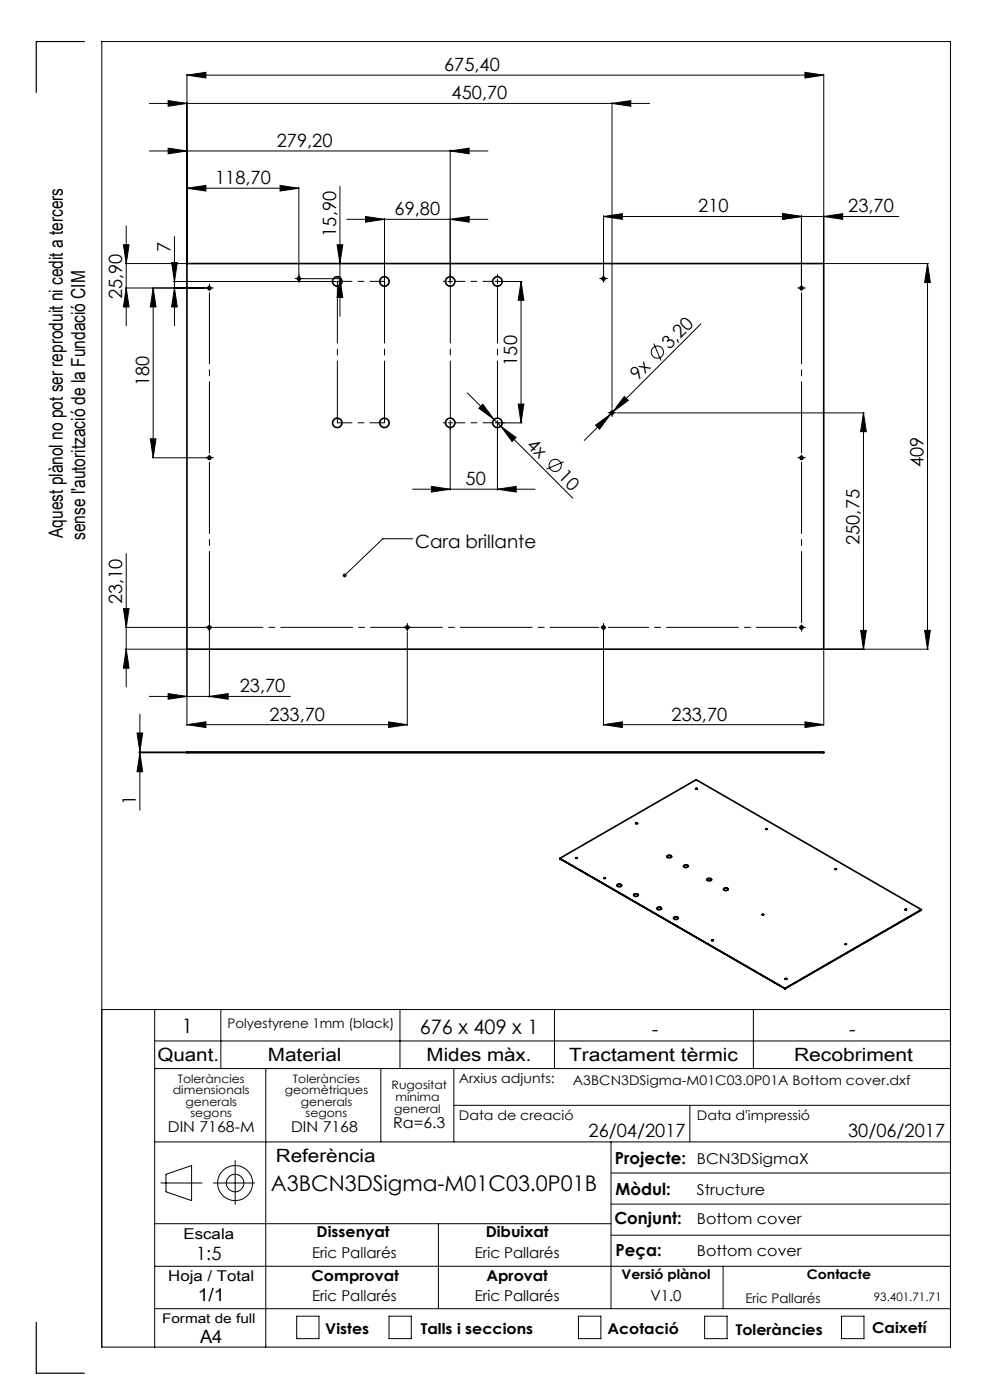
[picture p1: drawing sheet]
<svg xmlns="http://www.w3.org/2000/svg" width="210mm" height="297mm" viewBox="0 0 210 297" stroke-linecap="round" stroke-linejoin="round" font-family="sans-serif">
<g fill="none" stroke="#000" stroke-width=".21">
<path d="M39.7 15.9l4-.6v1.2zM39.7 15.7v40M39.7 15.9h135M170.7 15.3l4 .6-4 .6zM174.7 15.7v40M31.7 32h71.8M31.7 21.9h106.1M35.7 31.4l4 .6-4 .6zM35.7 21.3l4 .6-4 .6zM39.7 39.9l4-.6v1.2zM39.7 39.9h23.7M59.4 39.3l4 .6-4 .6z"/>
<path d="M63.4 39.7v19.2M72.1 39.5v27.6M95.5 32l4-.6v1.2zM95.5 31.8v28.4M129.8 21.9l4-.6v1.2zM129.8 21.7v64.9M26.2 51.9h1.2l-.6 4zM26.6 55.9h12.9M26.8 47.9v21.2M36.4 55.7h1.2l-.6 4zM36.8 59.7h34.5M37 50.2v18.9"/>
<path d="M63.6 59.1h8.7M71.5 51.9h1.2l-.6 4zM72.1 59.1l.6 4h-1.2zM73.6 46.5h29.9M77.5 45.9l4.1 .6-4.1 .6zM81.6 46.3v13.2M95 59.7h1M95.5 46.5l4-.6v1.2zM105.7 59.7h5M110.5 59.7v30M110.5 59.7l.6 4h-1.2zM127.5 59.1h1"/>
<path d="M128 45.9l4-.6v1.2zM128 45.7v13.9M166 45.3l4 .6-4 .6zM170 45.7v15.2M174.7 45.9l4.1-.6v1.2zM174.9 55.9h22.1M190.6 45.9h-62.6M196.7 55.9v81.8M196.7 55.9l.6 4h-1.2zM26.6 61.1h17.6M26.8 61.1l.6 4h-1.2zM32.5 61.1l.6 4h-1.2z"/>
<path d="M32.5 61.1v36M37 61.1l.6 4h-1.2zM138.7 72.9l1.5 3.6M148.7 68.7l-24.8 24.7M31.9 93.1h1.2l-.6 4zM32.3 97.1h11.9M95.5 89.9v14.1M99.1 83.4l22.4 22.3M101.6 86.6l.8-.8 2.4 3.2zM105.5 89.9v14.1M105.7 89.7h5M106.2 90.4l3.3 2.4-.9 .9z"/>
<path d="M109.9 85.7h1.2l-.6 4zM119.6 98l-3.7 1.5M126.3 90.2l3.3-2.4-2.4 3.2zM129.3 87.6h1M129.8 87.1v1M130.8 87.6h52.5M132.4 84.1l.9 .8-3.3 2.4zM183.2 87.6v50.1M183.2 87.6l.6 4h-1.2zM26.8 117.4v28.3M87.5 103.8h26M87.6 114.3h-6.4l-8.1 7.8"/>
<path d="M91.5 103.2l4 .6-4 .6zM105.5 103.8l4-.6v1.2zM26.2 129.1h1.2l-.6 4zM26.6 133.1h18.3M26.6 137.7h12.9M26.8 137.7l.6 4h-1.2zM39.7 137.9v16M44.4 132.6v15.3M85.9 133.1h1M86.4 134.1v19.8M86.4 132.6v1M127.5 133.1h1"/>
<path d="M128 132.6v21.3M174.7 137.9v16M174.9 137.7h22.1M182.6 133.7h1.2l-.6 4zM196.1 133.7h1.2l-.6 4zM29.1 155.5h1.2l-.6 4zM29.5 159.5h10M29.5 159.7h10M29.7 159.7l.6 4h-1.2zM29.7 151.5v20.4M31.7 147.7h29.9M35.7 147.1l4 .6-4 .6z"/>
<path d="M39.7 153.7l4-.6v1.2zM39.7 153.7h46.7M44.4 147.7l4-.6v1.2zM82.4 153.1l4 .6-4 .6zM128 153.7l4-.6v1.2zM128 153.7h46.7M170.7 153.1l4 .6-4 .6zM21.6 214.2h180M32.8 214.2v71.6M46.8 214.2v12.5M84.8 214.2v12.5M117.6 214.2v12.5"/>
<path d="M159.8 214.2v12.5M32.8 220.8h168.8M32.8 226.7h168.8M56.4 226.7v59.1M80.8 226.7v15.5M96.3 226.7v15.5M96.3 234.5h105.3M146.3 234.5v7.7M32.8 259.6h96.8M32.8 242.2h168.8M34.1 251h8.8M35.2 249.1l5.4-1.8v7.4l-5.4-1.9z"/>
<path d="M45.3 251h8.7M49.9 246.2v9.3M93 259.6v18M129.6 242.2v35.4M129.6 255.4h72M129.6 248.8h72M32.8 277.6h168.8M32.8 268.6h168.8M62.9 279.2h4.8v4.8h-4.8zM82.5 279.2h4.7v4.8h-4.7zM122.7 279.2h4.8v4.8h-4.8zM129.6 262h72"/>
<path d="M149.5 279.2h4.7v4.8h-4.7zM153.4 268.6v9M178.5 279.2h4.8v4.8h-4.8zM21.6 285.8h180v-277h-180v277"/>
<circle cx="139.4" cy="74.7" r="1.29"/>
<circle cx="117.8" cy="98.7" r="1.31"/>
<circle cx="49.9" cy="251" r="3.7"/>
<circle cx="49.9" cy="251" r="1.86"/>
</g>
<g fill="none" stroke="#000" stroke-width=".21" stroke-dasharray="15.2 1.3 1.3 1.3">
<path d="M62.9 59.1h-.3M63.4 59.1v.5M63.4 59.1h.5M63.4 59.1v-.5M63.4 59.1h-.5M63.4 59.6v.3M63.4 58.6v-.3M63.9 59.1h.3M94.5 59.7h-.5M95.5 58.7v-.5M105.5 59.7v-.5M105.5 59.7h-.5"/>
<path d="M105.5 59.7v.5M105.5 59.7h.5M105.5 58.7v-.5M106.5 59.7h.5M127.5 59.1h-.3M128 58.6v-.3M128 59.6v.3M128.5 59.1h.3M43.9 61.1h-.3M44.4 61.1h-.5M44.4 61.1v.5M44.4 61.1h.5"/>
<path d="M44.4 61.1v-.5M44.4 60.6v-.3M44.9 61.1h.3M169.5 61.1h-.3M170 61.1v.5M170 61.1h.5M170 61.1v-.5M170 61.1h-.5M170 60.6v-.3M170.5 61.1h.3M43.9 97.1h-.3M44.4 97.1h-.5"/>
<path d="M44.4 97.1v.5M44.4 97.1h.5M44.4 97.1v-.5M44.9 97.1h.3M94.5 89.7h-.5M95.5 89.7v-.5M95.5 89.7h-.5M95.5 89.7v.5M95.5 89.7h.5M95.5 90.7v.5M105.5 89.7v-.5M105.5 89.7h-.5"/>
<path d="M105.5 89.7v.5M105.5 89.7h.5M105.5 90.7v.5M106.5 89.7h.5M129.3 87.6h-.3M129.8 87.1v-.4M129.8 88.1v.3M130.3 87.6h.3M169.5 97.1h-.3M170 97.1v.5M170 97.1h.5M170 97.1v-.5"/>
<path d="M170 97.1h-.5M170.5 97.1h.3M43.9 133.1h-.3M44.4 133.6v.3M44.4 133.1v.5M44.4 133.1h.5M44.4 133.1v-.5M44.4 133.1h-.5M44.4 132.6v-.3M44.9 133.1h.3M85.9 133.1h-.3M86.4 132.6v-.3"/>
<path d="M86.4 133.6v.3M86.9 133.1h.3M128 133.6v.3M128 132.6v-.3M170 133.1v.5M170 133.1h.5M170 133.1v-.5M170 133.1h-.5M170 133.6v.3M170.5 133.1h.3"/>
</g>
<path d="M96.5 59.7h8M96.5 89.7h8" fill="none" stroke="#000" stroke-width=".21" stroke-dasharray="15.2 1.3 1.3 1.3" stroke-dashoffset="13.1"/>
<path d="M95.5 88.7v-28M105.5 88.7v-28" fill="none" stroke="#000" stroke-width=".21" stroke-dasharray="15.2 1.3 1.3 1.3" stroke-dashoffset="3.1"/>
<path d="M170 62.1v34M44.4 96.1v-34M170 98.1v34M44.4 132.1v-34" fill="none" stroke="#000" stroke-width=".21" stroke-dasharray="15.2 1.3 1.3 1.3" stroke-dashoffset=".1"/>
<path d="M127 133.1h-81.6" fill="none" stroke="#000" stroke-width=".21" stroke-dasharray="15.2 1.3 1.3 1.3" stroke-dashoffset="4.9"/>
<path d="M169 133.1h-40" fill="none" stroke="#000" stroke-width=".21" stroke-dasharray="15.2 1.3 1.3 1.3" stroke-dashoffset="6.7"/>
<path d="M81.6 59.7h-10M71.6 89.7h10" fill="none" stroke="#000" stroke-width=".21" stroke-dasharray="15.2 1.3 1.3 1.3" stroke-dashoffset="12.1"/>
<path d="M71.6 59.7v30M81.6 89.7v-30" fill="none" stroke="#000" stroke-width=".21" stroke-dasharray="15.2 1.3 1.3 1.3" stroke-dashoffset="2.1"/>
<path d="M17.9 8.8h-10.2v10.8M7.7 280.5v10.8h10.2" fill="none" stroke="#000" stroke-width=".25"/>
<g fill="#000">
<path d="M72.8 121.8a.41 .41 0 0 1 .6 0 .41 .41 0 0 1 0 .5 .41 .41 0 0 1-.6 0l.3-.2-.3 .2z"/>
<path d="M39.7 15.9l4-.6v1.2zM170.7 15.3l4 .6-4 .6zM35.7 31.4l4 .6-4 .6zM95.5 32l4-.6v1.2zM166 45.3l4 .6-4 .6zM174.7 45.9l4.1-.6v1.2zM91.5 103.2l4 .6-4 .6zM105.5 103.8l4-.6v1.2zM35.7 21.3l4 .6-4 .6zM129.8 21.9l4-.6v1.2zM39.7 153.7l4-.6v1.2zM82.4 153.1l4 .6-4 .6z"/>
<path d="M77.5 45.9l4.1 .6-4.1 .6zM95.5 46.5l4-.6v1.2z"/>
<path d="M196.7 55.9l.6 4h-1.2zM196.1 133.7h1.2l-.6 4zM110.5 59.7l.6 4h-1.2zM109.9 85.7h1.2l-.6 4zM183.2 87.6l.6 4h-1.2zM182.6 133.7h1.2l-.6 4zM32.5 61.1l.6 4h-1.2zM31.9 93.1h1.2l-.6 4zM26.2 129.1h1.2l-.6 4zM26.8 137.7l.6 4h-1.2zM29.1 155.5h1.2l-.6 4zM29.7 159.7l.6 4h-1.2z"/>
<path d="M26.8 61.1l.6 4h-1.2zM26.2 51.9h1.2l-.6 4zM72.1 59.1l.6 4h-1.2zM71.5 51.9h1.2l-.6 4zM37 61.1l.6 4h-1.2zM36.4 55.7h1.2l-.6 4z"/>
<path d="M102.4 85.8l-.8 .8 3.2 2.4zM106.2 90.4l2.4 3.3 .9-.9z"/>
<path d="M126.3 90.2l.9 .8 2.4-3.2zM132.4 84.1l-2.4 3.2 3.3-2.4z"/>
<path d="M44.4 147.7l4-.6v1.2zM35.7 147.1l4 .6-4 .6zM170.7 153.1l4 .6-4 .6zM128 153.7l4-.6v1.2zM166 45.3l4 .6-4 .6zM128 45.9l4-.6v1.2zM59.4 39.3l4 .6-4 .6zM39.7 39.9l4-.6v1.2z"/>
</g>
<g fill="none" stroke="#000" stroke-width=".35">
<path d="M39.7 55.9h135v81.8h-135zM39.7 159.5h135v.2h-135zM134.8 174.6l.3 .1-.2 .1zM134.8 174.7h.3M135.1 174.7h.1M147.6 167.4h.2M162.4 175.9h.3M118.7 182.1l47.8 27.6M118.7 182.1l29-16.7 47.7 27.6M118.7 182.1l47.8 27.7M122.1 182l.2-.1 .1 .2zM122.4 182l-.3 .1"/>
<path d="M122.4 182v.1M128.1 186.3h.3M130.9 187.9l.1-.2a.61 .61 0 0 1 .9 .2M130.9 187.7a.55 .55 0 0 1 .9 .2 .55 .55 0 0 1-.9-.1zM134.4 189.9a.6 .6 0 0 1 1 0M134.4 189.8a.47 .47 0 0 1 .6-.3 .47 .47 0 0 1 .3 .5 .52 .52 0 0 1-.5 .2 .52 .52 0 0 1-.4-.4zM139.3 192.8a.62 .62 0 0 1 1 0M139.4 192.6a.47 .47 0 0 1 .5-.2 .47 .47 0 0 1 .4 .5h-.1a.44 .44 0 0 1-.5 .2 .44 .44 0 0 1-.3-.5zM141.5 181.7a.6 .6 0 0 1 1 0M141.5 181.6l.1-.1a.44 .44 0 0 1 .5-.1 .44 .44 0 0 1 .3 .5h-.1a.47 .47 0 0 1-.5 .1 .47 .47 0 0 1-.3-.4zM142.9 194.8v-.1a.65 .65 0 0 1 1 .1M142.9 194.7a.47 .47 0 0 1 .6-.3 .47 .47 0 0 1 .3 .5l-.1 .1a.44 .44 0 0 1-.5 .1 .44 .44 0 0 1-.3-.4z"/>
<path d="M145 183.8a.6 .6 0 0 1 1 0M145.1 183.6a.52 .52 0 0 1 .9 .2 .48 .48 0 0 1-.6 .3 .48 .48 0 0 1-.3-.5zM149.9 186.7a.62 .62 0 0 1 1 0M150 186.5l.3-.2a.37 .37 0 0 1 .4 0 .37 .37 0 0 1 .1 .5 .57 .57 0 0 1-.9-.3zM151 199.5h.2M151 199.4l.3 .1-.3 .1zM153.5 188.7a.62 .62 0 0 1 1 0M153.5 188.5a.45 .45 0 0 1 .6-.2 .45 .45 0 0 1 .3 .5 .48 .48 0 0 1-.5 .1 .48 .48 0 0 1-.4-.4zM161.7 194.1h.3M177.1 184.4h.3zM177.1 184.4h.3M192 192.9h.2l.1 .1z"/>
<path d="M192 193h.3M195.4 193l-28.9 16.7M195.4 193l-28.9 16.8M166.5 207.6l.3 .1h-.2zM166.5 207.7h.3M166.5 209.7v.1M166.8 207.7h.1M179.2 200.3h.3"/>
<circle cx="63.4" cy="59.1" r=".33"/>
<circle cx="71.5" cy="59.7" r="1"/>
<circle cx="81.6" cy="59.7" r="1"/>
<circle cx="95.5" cy="59.7" r="1"/>
<circle cx="105.5" cy="59.7" r=".99"/>
<circle cx="128" cy="59.1" r=".33"/>
<circle cx="44.4" cy="61.1" r=".32"/>
<circle cx="170" cy="61.1" r=".31"/>
<circle cx="44.4" cy="97.1" r=".33"/>
<circle cx="71.5" cy="89.7" r=".99"/>
<circle cx="81.6" cy="89.7" r=".99"/>
<circle cx="95.5" cy="89.7" r="1"/>
<circle cx="105.5" cy="89.7" r=".99"/>
<circle cx="129.8" cy="87.6" r=".33"/>
<circle cx="170" cy="97.1" r=".32"/>
<circle cx="44.4" cy="133.1" r=".32"/>
<circle cx="86.4" cy="133.1" r=".32"/>
<circle cx="128" cy="133.1" r=".32"/>
<circle cx="170" cy="133.1" r=".31"/>
<circle cx="147.7" cy="167.3" r=".13"/>
<circle cx="162.5" cy="175.9" r=".13"/>
<circle cx="128.3" cy="186.3" r=".13"/>
<circle cx="161.8" cy="194" r=".12"/>
<circle cx="179.4" cy="200.3" r=".13"/>
</g>
<text font-size="4.6" x="57.4" y="252.7">A3BCN3DSigma-M01C03.0P01B</text>
<g font-size="4.2">
<text x="38.6" y="219">1</text>
<text x="89" y="219.4">676 x 409 x 1</text>
<text x="138.3" y="219.7">-</text>
<text x="180.1" y="219.7">-</text>
</g>
<g font-size="4.1">
<text x="13.3" y="114.1" transform="rotate(-90 13.3 114.1)">Aquest plànol no pot ser reproduit ni cedit a tercers</text>
<text x="18" y="114.6" transform="rotate(-90 18 114.6)">sense l'autorització de la Fundació CIM</text>
</g>
<g font-size="3.9">
<text x="94.2" y="15.1">675,40</text>
<text x="95.8" y="21.1">450,70</text>
<text x="58.7" y="31.2">279,20</text>
<text x="45.6" y="39.1">118,70</text>
<text x="83.7" y="45.7">69,80</text>
<text x="148.1" y="45.1">210</text>
<text x="179.9" y="45.1">23,70</text>
<text x="36.2" y="53.4" transform="rotate(-90 36.2 53.4)">7</text>
<text x="71.3" y="50.2" transform="rotate(-90 71.3 50.2)">15,90</text>
<text x="25.9" y="63.5" transform="rotate(-90 25.9 63.5)">25,90</text>
<text x="109.7" y="77.6" transform="rotate(-90 109.7 77.6)">150</text>
<text x="142" y="74.2" transform="rotate(-45 142 74.2)">3,20</text>
<text x="31.7" y="81.9" transform="rotate(-90 31.7 81.9)">180</text>
<text x="135.3" y="80.9" transform="rotate(-45 135.3 80.9)">9x</text>
<text x="111.6" y="94.6" transform="rotate(45 111.6 94.6)">4x</text>
<text x="118.3" y="101.3" transform="rotate(45 118.3 101.3)">10</text>
<text x="195.9" y="99.2" transform="rotate(-90 195.9 99.2)">409</text>
<text x="98.8" y="102.9">50</text>
<text x="88.1" y="116.3">Cara brillante</text>
<text x="182.3" y="115.6" transform="rotate(-90 182.3 115.6)">250,75</text>
<text x="25.9" y="128.2" transform="rotate(-90 25.9 128.2)">23,10</text>
<text x="50.9" y="146.9">23,70</text>
<text x="57.1" y="152.9">233,70</text>
<text x="142.4" y="152.9">233,70</text>
<text x="28.8" y="170.8" transform="rotate(-90 28.8 170.8)">1</text>
<text x="33.4" y="225">Quant.</text>
<text x="56.8" y="225">Material</text>
<text x="90.5" y="225">Mides màx.</text>
<text x="120.7" y="225">Tractament tèrmic</text>
<text x="168.4" y="225">Recobriment</text>
<text x="124.8" y="241.3">26/04/2017</text>
<text x="179.9" y="241.3">30/06/2017</text>
<text x="58.5" y="246.5">Referència</text>
<text x="41.6" y="267.2">1:5</text>
<text x="41.9" y="276.1">1/1</text>
<text x="42.4" y="284.9">A4</text>
</g>
<g font-size="3.5">
<text x="130.5" y="246.8">Projecte:</text>
<text x="130.6" y="253.4">Mòdul:</text>
<text x="130.3" y="259.8">Conjunt:</text>
<text x="130.6" y="266.4">Peça:</text>
</g>
<g font-size="3.2">
<text x="83.4" y="239.3">Ra=6.3</text>
<text x="35.6" y="240.1">DIN 7168-M</text>
<text x="61.7" y="240.1">DIN 7168</text>
<text x="147.8" y="246.8">BCN3DSigmaX</text>
<text x="147.8" y="253.4">Structure</text>
<text x="38.9" y="262.9">Escala</text>
<text x="67.2" y="262.5">Dissenyat</text>
<text x="103" y="262.5">Dibuixat</text>
<text x="147.8" y="259.8">Bottom cover</text>
<text x="66.2" y="266.8">Eric Pallarés</text>
<text x="100.7" y="266.8">Eric Pallarés</text>
<text x="147.8" y="266.4">Bottom cover</text>
<text x="35.7" y="271.7">Hoja / Total</text>
<text x="66.1" y="271.7">Comprovat</text>
<text x="103.2" y="271.7">Aprovat</text>
<text x="66.2" y="276.1">Eric Pallarés</text>
<text x="100.7" y="276.1">Eric Pallarés</text>
<text x="138" y="276.1">V1.0</text>
<text x="69" y="283.1">Vistes</text>
<text x="89.3" y="283.1">Talls i seccions</text>
<text x="128.8" y="283.1">Acotació</text>
<text x="156.1" y="283.2">Toleràncies</text>
<text x="185" y="282.8">Caixetí</text>
</g>
<g font-size="2.8">
<text x="48.3" y="218">Polyestyrene 1mm (black)</text>
<text x="97.3" y="229.6">Arxius adjunts:</text>
<text x="121.5" y="230.2">A3BCN3DSigma-M01C03.0P01A Bottom cover.dxf</text>
<text x="97.3" y="237.7">Data de creació</text>
<text x="147.8" y="237.7">Data d'impressió</text>
<text x="131.8" y="271.4">Versió plànol</text>
<text x="171.2" y="271.4">Contacte</text>
<text x="34.4" y="280.7">Format de full</text>
<text x="158.1" y="276.3">Eric Pallarés</text>
</g>
<g font-size="2.5">
<text x="36.7" y="232.1">dimensionals</text>
<text x="37.7" y="229.6">Toleràncies</text>
<text x="60.4" y="232.1">geomètriques</text>
<text x="62.1" y="229.6">Toleràncies</text>
<text x="83.1" y="231">Rugositat</text>
<text x="83.9" y="233.5">mínima</text>
<text x="39.4" y="234.6">generals</text>
<text x="40.4" y="237.1">segons</text>
<text x="63.8" y="234.6">generals</text>
<text x="64.8" y="237.1">segons</text>
<text x="83.6" y="236.2">general</text>
<text x="185.4" y="276.1">93.401.71.71</text>
</g>
</svg>
